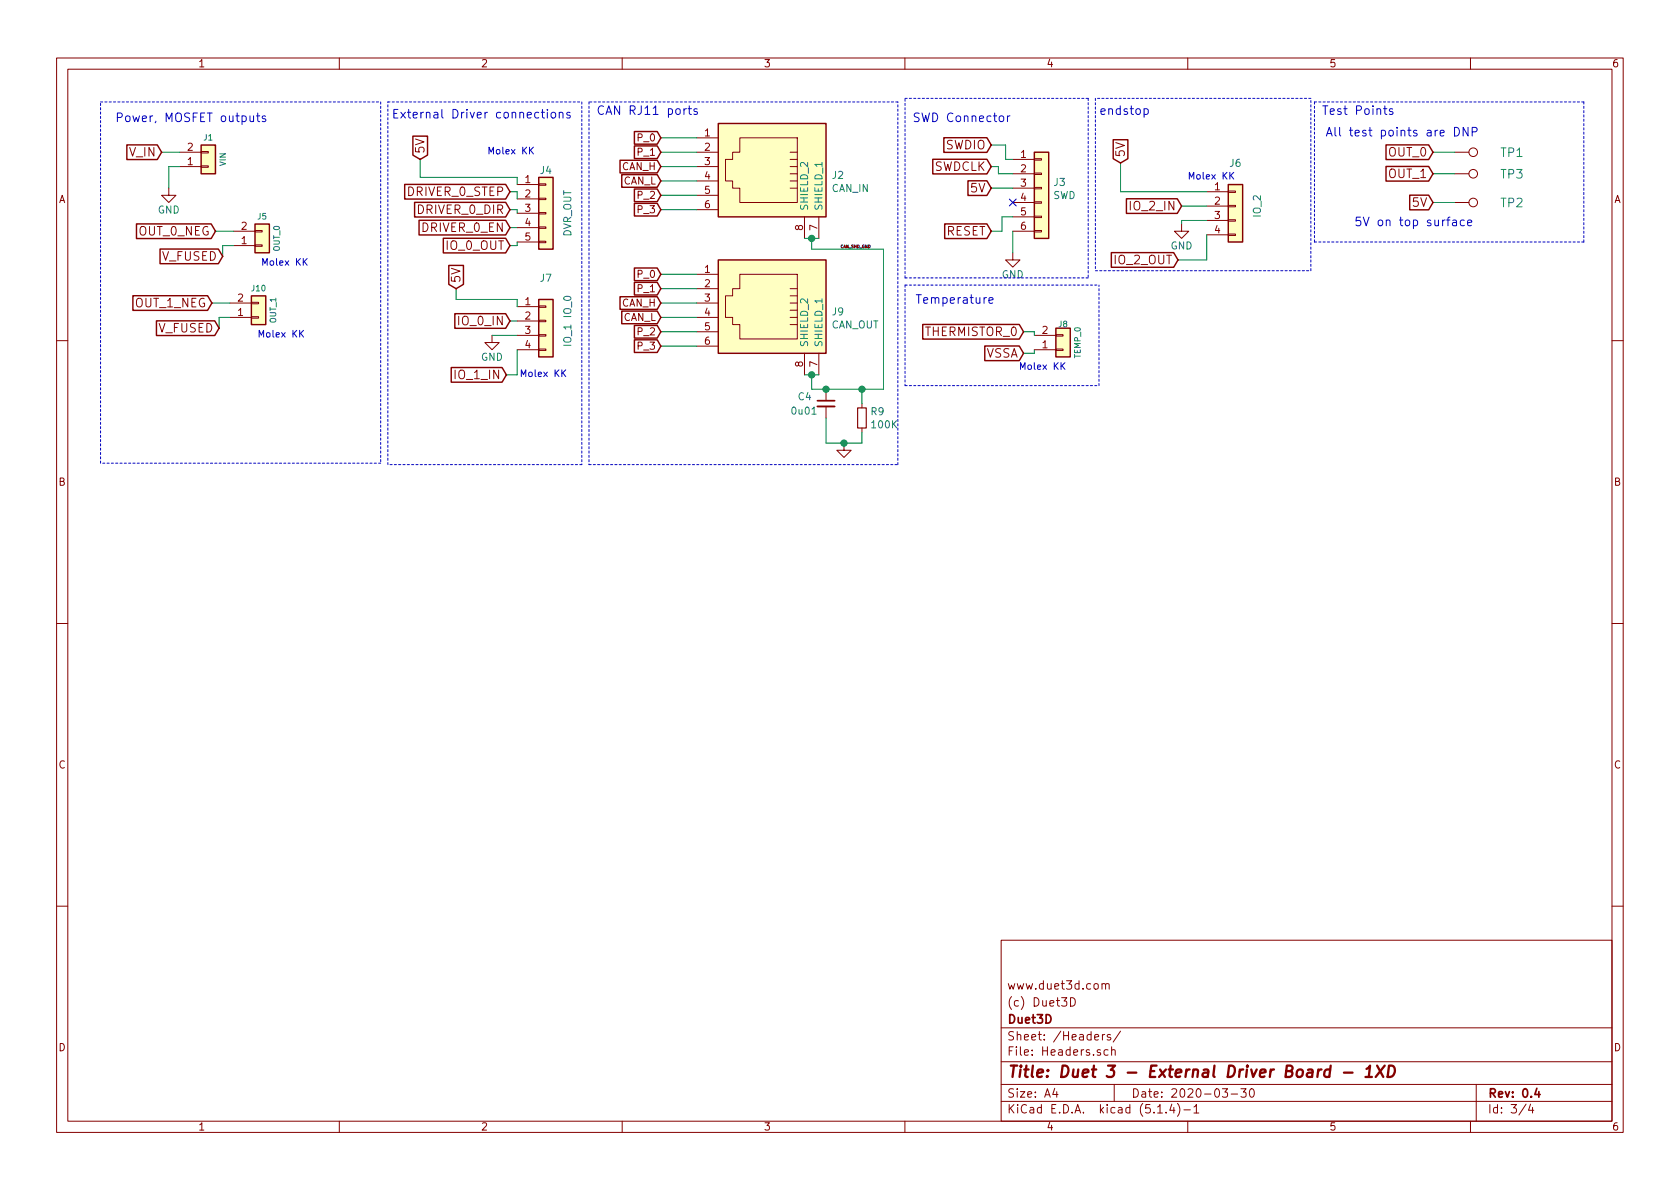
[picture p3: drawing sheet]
<svg xmlns="http://www.w3.org/2000/svg" width="297mm" height="210mm" viewBox="0 0 297 210" stroke-linecap="round" stroke-linejoin="round" font-family="sans-serif">
<g fill="none" stroke="#840000" stroke-width=".18">
<path d="M10 10.3h277v189.9h-277zM12 12.2h273v186.1h-273zM60 10.3v1.9M110 10.3v1.9M160 10.3v1.9M210 10.3v1.9M260 10.3v1.9M29.8 33.3v1.2h1.3l-1.3 1.3-1.2-1.3h1.2M31.7 29.5h3.9M31.7 26.9h3.9M35.6 26.8h1.2v.2h-1.2zM35.6 29.3h1.2v.3h-1.2z"/>
<path d="M91.4 32.6h3.8M91.4 35.2h3.8M91.4 37.7h3.8M95.2 35h1.3v.3h-1.3zM95.2 32.5h1.3v.3h-1.3zM95.2 37.6h1.3v.2h-1.3zM123.2 29.5h3.8M123.2 26.9h3.8M123.2 24.4h3.8M123.2 32h3.8M123.2 34.5h3.8M123.2 37.1h3.8"/>
<path d="M130.8 24.4h10.2v11.4h-10.2v-2.5h-1.3v-1.3h-1.2v-3.8h1.2v-1.3h1.3zM139.7 26.9h1.3M139.7 28.2h1.3M139.7 29.5h1.3M139.7 30.7h1.3M139.7 32h1.3M139.7 33.3h1.3M142.2 38.3v3.9M144.8 38.3v3.9M179.1 30.7h3.8M179.1 35.8h3.8M179.1 28.2h3.8"/>
<path d="M179.1 33.3h3.8M179.1 38.3h3.8M182.9 38.2h1.2v.3h-1.2zM182.9 35.7h1.2v.2h-1.2zM182.9 30.6h1.2v.3h-1.2zM182.9 28.1h1.2v.2h-1.2zM182.9 33.1h1.2v.3h-1.2zM208.9 39.6v1.3h1.3l-1.3 1.3-1.3-1.3h1.3M213.4 33.9h3.8M213.4 36.4h3.8M213.4 39h3.8M217.2 38.9h1.2v.2h-1.2z"/>
<path d="M217.2 33.8h1.2v.2h-1.2zM217.2 36.3h1.2v.3h-1.2zM257.2 30.7h2.5M257.2 35.8h2.5M257.2 26.9h2.5M40.6 56.1h3.8M40.6 53.6h3.8M41.3 43.4h3.8M41.3 40.9h3.8M44.4 53.5h1.3v.2h-1.3zM44.4 56h1.3v.3h-1.3zM45.1 40.8h1.3v.2h-1.3z"/>
<path d="M45.1 43.3h1.3v.3h-1.3zM87 59.3v1.3h1.3l-1.3 1.2-1.3-1.2h1.3M91.4 40.3h3.8M91.4 42.8h3.8M91.4 59.3h3.8M91.4 54.2h3.8M91.4 56.8h3.8M95.2 42.7h1.3v.2h-1.3zM95.2 40.1h1.3v.3h-1.3zM95.2 59.2h1.3v.2h-1.3zM95.2 54.1h1.3v.3h-1.3zM95.2 56.6h1.3v.3h-1.3z"/>
<path d="M123.2 56.1h3.8M123.2 53.6h3.8M123.2 48.5h3.8M123.2 51h3.8M123.2 58.7h3.8M130.8 48.5h10.2v11.4h-10.2v-2.5h-1.3v-1.3h-1.2v-3.8h1.2v-1.3h1.3zM139.7 51h1.3M139.7 52.3h1.3M139.7 53.6h1.3M139.7 54.9h1.3M139.7 56.1h1.3M139.7 57.4h1.3"/>
<path d="M179.1 44.7v1.3h1.2l-1.2 1.2-1.3-1.2h1.3M179.1 40.9h3.8M182.9 40.8h1.2v.2h-1.2zM182.9 59.3h3.8M186.7 59.2h1.3v.2h-1.3zM213.4 41.5h3.8M217.2 41.4h1.2v.3h-1.2zM10 60.2h2M91.4 61.8h3.8M95.2 61.7h1.3v.3h-1.3zM123.2 61.2h3.8M142.2 62.5v3.8"/>
<path d="M144.8 62.5v3.8M146 68.8v2.1M146 71.9v2M149.2 78.4v1.2h1.3l-1.3 1.3-1.2-1.3h1.2M152.4 71.4v.7M152.4 75.7v.7M182.9 61.8h3.8M186.7 61.7h1.3v.3h-1.3zM285 60.2h2M10 110.3h2M285 110.3h2M10 160.2h2"/>
<path d="M177 166.3h108v32h-108zM189.3 176.4a.75 .75 0 0 1 .8 .8 .75 .75 0 0 1-.8 .7zM194.8 174.1l.2-.2 .4 .1 .1 .9M194.8 173.9v1M195.5 174.1l.2-.2 .4 .1v.9M285 160.2h2M60 198.3v1.9M110 198.3v1.9M160 198.3v1.9M177 194.8h108M177 191.8h108M177 187.8h108"/>
<path d="M177 181.8h108M186.5 192.5l-.4 1h1M186.8 193v1M194.9 182.9v1M195.3 182.9l-.3 .2-.1 .1M195.9 185.7l-.4-.1-.3 .3 .1 .6h.6M196.3 183a.37 .37 0 0 0-.5 .1v.3l.5 .1 .1 .1-.2 .3-.4-.1M196.5 185.7l.3-.1 .3 .1 .1 .9M196.5 185.1v1.5M197 191.8v3M198.1 182.3l-1.3 2M204.7 196.8h.8"/>
<path d="M206.2 196.7v.1M207.2 195.2l-.4 1.1h.9M207.5 195.8v1M208.2 195.1a1.71 1.71 0 0 1 0 2.3M209.3 196.3h1.2M210 198.3v1.9M211.1 195.8l.4-.5v1.5M211.1 196.8h.9M216.1 192.5h.9l-.4 .6 .4 .1v.7l-.2 .1-.7-.1M217.7 193.5h1.1M219.4 192.5h.9l-.5 .6 .5 .1v.7l-.3 .1-.6-.1M221.1 192.6l.2-.1a.8 .8 0 0 1 .5 .8 .8 .8 0 0 1-.5 .7 1 1 0 0 1-.2-1.4z"/>
<path d="M260 198.3v1.9M261 191.8v6.5M269.8 195.2l-1.2 2M270.6 195.2l-.3 1.1h.9M271 195.8v1"/>
<circle cx="260.5" cy="35.8" r=".76"/>
<circle cx="260.5" cy="30.7" r=".76"/>
<circle cx="260.5" cy="26.9" r=".76"/>
</g>
<path d="M144.5 70.9h3.1M271.7 192.5l-.3 1h.9M272.1 193v1" fill="none" stroke="#840000" stroke-width=".3"/>
<path d="M235.2 189.2a.68 .68 0 0 0-1 .3l-.1 .6 .2 .2 .1 .1 .6-.1M235.3 188.4l-.3 2M237.6 189.7h1.5M241.4 190.4h1.2M241.6 189l.6-.6-.2 2M243.5 188.4l1.1 2M244.8 188.4l-1.6 2M245.6 188.4a.97 .97 0 0 1 1 .6 .97 .97 0 0 1-.3 1.2l-.5 .2h-.5z" fill="none" stroke="#840000" stroke-width=".41"/>
<g fill="#ffffc2" stroke="#ffffc2" stroke-width=".18">
<path d="M95.2 31.4h2.6v12.7h-2.6z"/>
<path d="M45.1 39.6h2.5v5.1h-2.5z"/>
<path d="M182.9 26.9h2.5v15.3h-2.5z"/>
<path d="M35.6 25.6h2.5v5.1h-2.5z"/>
<path d="M44.4 52.3h2.6v5.1h-2.6z"/>
<path d="M186.7 58h2.5v5.1h-2.5z"/>
<path d="M217.2 32.6h2.5v10.2h-2.5z"/>
<path d="M127 46h19v16.5h-19z"/>
<path d="M95.2 53h2.6v10.1h-2.6z"/>
<path d="M127 21.8h19v16.5h-19z"/>
</g>
<g fill="none" stroke="#840000" stroke-width=".25">
<path d="M22.4 25.6h5.4l.8 1.3-.8 1.3h-5.4zM24.1 39.6h13.2l.8 1.3-.8 1.3h-13.2zM35.6 25.6h2.5v5.1h-2.5zM45.1 39.6h2.5v5.1h-2.5zM71.6 32.6h17.8l.8 1.3-.8 1.3h-17.8zM73 24.1h2.6v3.3l-1.3 .8-1.3-.8zM73.3 35.8h16.1l.8 1.3-.8 1.3h-16.1zM74.1 39h15.3l.8 1.3-.8 1.2h-15.3zM95.2 31.4h2.6v12.7h-2.6zM109.6 28.3h6.6l.6 1.2-.6 1.1h-6.6zM109.9 30.9h6.3l.6 1.1-.6 1.1h-6.3zM112.2 33.4h4l.6 1.1-.6 1.2h-4z"/>
<path d="M112.2 36h4l.6 1.1-.6 1.1h-4zM112.2 23.3h4l.6 1.1-.6 1.1h-4zM112.2 25.8h4l.6 1.1-.6 1.1h-4zM127 21.8h19v16.5h-19zM164.9 28.2h9.6l.8 1.3-.8 1.3h-9.6zM166.9 24.4h7.6l.8 1.2-.8 1.3h-7.6zM167 39.6h7.5l.8 1.3-.8 1.3h-7.5zM171.1 32h3.4l.8 1.3-.8 1.3h-3.4zM182.9 26.9h2.5v15.3h-2.5zM196.8 24.7h2.6v3.4l-1.3 .7-1.3-.7zM199.2 35.1h9l.7 1.3-.7 1.3h-9zM217.2 32.6h2.5v10.2h-2.5z"/>
<path d="M245.1 29.4h7.5l.8 1.3-.8 1.3h-7.5zM245.1 25.6h7.5l.8 1.3-.8 1.3h-7.5zM249.3 34.5h3.3l.8 1.3-.8 1.3h-3.3zM23.5 52.3h13.2l.8 1.3-.8 1.3h-13.2zM27.7 56.7h10.3l.7 1.3-.7 1.3h-10.3zM28.3 44h10.3l.8 1.3-.8 1.3h-10.3zM44.4 52.3h2.6v5.1h-2.6zM78.4 42.1h11l.8 1.3-.8 1.3h-11zM79.3 46.9h2.6v3.4l-1.3 .7-1.3-.7zM80.4 55.5h9l.8 1.3-.8 1.3h-9zM95.2 53h2.6v10.1h-2.6zM109.6 52.5h6.6l.6 1.1-.6 1.1h-6.6z"/>
<path d="M109.9 55h6.3l.6 1.1-.6 1.1h-6.3zM112.2 47.4h4l.6 1.1-.6 1.1h-4zM112.2 49.9h4l.6 1.1-.6 1.2h-4zM112.2 57.6h4l.6 1.1-.6 1.1h-4zM127 46h19v16.5h-19zM163.1 57.4h17.1l.8 1.3-.8 1.3h-17.1zM186.7 58h2.5v5.1h-2.5zM196.5 44.7h11l.8 1.3-.8 1.3h-11zM79.8 65h9l.7 1.3-.7 1.3h-9zM112.2 60.1h4l.6 1.1-.6 1.1h-4zM174.1 61.2h6.1l.8 1.3-.8 1.3h-6.1z"/>
</g>
<path d="M144.5 71.9h3.1" fill="none" stroke="#840000" stroke-width=".33"/>
<path d="M151.6 72.1h1.6v3.6h-1.6z" fill="none" stroke="#840000" stroke-width=".2"/>
<g fill="none" stroke="#0000c2" stroke-width=".18" stroke-dasharray=".4 .4">
<path d="M17.8 18h49.5M67.3 18v63.9M68.6 18h34.3M102.9 18v64.2M104.1 18v64.2M158.7 18h-54.6M160 17.4h32.4M192.4 17.4v31.7M193.7 17.4v30.5M231.8 17.4h-38.1M280 18h-47.6M160 50.4v17.8"/>
<path d="M160 50.4h34.3M160 49.1v-31.7M192.4 49.1h-32.4M193.7 47.9h38.1M231.8 47.9v-30.5M232.4 42.8h47.6M232.4 42.8v-24.8M280 42.8v-24.8M160 68.2h34.3M194.3 68.2v-17.8M17.8 81.9v-63.9M67.3 81.9h-49.5"/>
<path d="M68.6 82.2v-64.2M102.9 82.2h-34.3M104.1 82.2h54.6M158.7 82.2v-64.2"/>
</g>
<g fill="none" stroke="#008400" stroke-width=".18">
<path d="M28.6 26.9h3.1M31.7 29.5h-1.9v3.8M74.3 28.2v3.2h17.1v1.2M90.2 33.9h1.2v1.3M90.2 37.1h1.2v.6M116.8 32h6.4M116.8 29.5h6.4M116.8 34.5h6.4M116.8 37.1h6.4M116.8 24.4h6.4M116.8 26.9h6.4M175.3 29.5h1.2v1.2h2.6"/>
<path d="M175.3 25.6h2.5v2.6h1.3M175.3 33.3h3.8M179.1 38.3h-1.9v2.6h-1.9M198.1 28.8v5.1h15.3M208.9 36.4h4.5M213.4 39h-4.5v.6M253.4 26.9h3.8M253.4 30.7h3.8M253.4 35.8h3.8M37.5 53.6h3.1M38.1 40.9h3.2M40.6 56.1h-1.9v1.9"/>
<path d="M41.3 43.4h-1.9v1.9M80.6 51v2h10.8v1.2M87 59.3h4.4M90.2 40.3h1.2M90.2 56.8h1.2M91.4 42.8v.6h-1.2M116.8 58.7h6.4M116.8 56.1h6.4M116.8 53.6h6.4M116.8 48.5h6.4M116.8 51h6.4M142.2 42.2h2.6"/>
<path d="M143.5 42.2v1.9h12.7v24.7h-12.7v-2.5M179.1 40.9v3.8M181 58.7h1.9v.6M213.4 41.5v4.5h-5.1M91.4 61.8v4.5h-1.9M116.8 61.2h6.4M142.2 66.3h2.6M146 73.9v4.5h6.4v-2M152.4 68.8v2.6M182.9 61.8v.7h-1.9"/>
</g>
<g fill="none" stroke="#0000c2" stroke-width=".18">
<path d="M45.6 20v1.3l.3 .2M95.7 19.9h.6M95.9 19.3v1.3l.4 .3M96.8 19.3v.2M96.8 19.9v1M97.5 20l.2-.1 .5 .1v.6l-.1 .2-.4 .1-.2-.2zM98.9 20l.1-.1a.37 .37 0 0 1 .5 .2v.8M98.9 19.9v1M100.8 19.9h-.4l-.2 .2 .1 .2 .5 .1v.4h-.6M121.7 19.2h.6M121.9 18.7v1.3v.2h.4M123.3 19.3l-.4-.1-.2 .2 .1 .3 .5 .1v.4h-.6"/>
<path d="M202.3 19.3l.4-.1 .2 .1v.8a.48 .48 0 0 1-.6 .1M244.6 19.2h.6M244.9 18.7v1.3l.3 .2M246.2 19.3a.37 .37 0 0 0-.6 .1l.1 .3 .6 .2-.2 .3h-.5M44.2 20.5v.9l.4 .1 .2-.1M44.8 20.5v1M45.3 20.5h.6M46.9 20.6a.37 .37 0 0 0-.5 .1v.2l.6 .3-.2 .3-.4-.1M86.5 27.2v-1.2l.3 .9 .4-.9v1.2M176.7 20.6l.3-.1 .4 .1 .1 .6-.2 .2-.3 .1-.3-.1zM178.1 20.5v1M178.6 20.5l-.3 .1-.2 .2"/>
<path d="M210.3 31.7v-1.2l.4 .8 .4-.8v1.2M256.9 39h.6v.9M257.2 22.5a.77 .77 0 0 1 .8 .8 .77 .77 0 0 1-.8 .7zM257.5 39.3h-.5a.3 .3 0 0 0-.2 .3 .3 .3 0 0 0 .2 .3l.5-.1M258.9 39l-.4-.1-.3 .3 .1 .6h.6M259.5 39.4l.7-.1-.1-.3-.4-.1-.2 .2 .1 .7h.5M259.6 22.5v1.5l-.9-1.5v1.5M260.3 23.3l.7-.1 .2-.2-.1-.3-.2-.2h-.6v1.5M45.8 59.6v-1.2l.4 .9 .4-.9v1.2M46.5 46.9v-1.2l.3 .9 .4-.9v1.2M174.9 53.1l.7-.1-.1-.3-.4-.1-.2 .2v.8h.6M92.2 66.6v-1.2l.4 .9 .4-.9v1.2"/>
<path d="M180.4 65.3v-1.2l.4 .9 .4-.9v1.2"/>
</g>
<g fill="#008400" stroke="#008400" stroke-width=".25">
<circle cx="143.5" cy="66.3" r=".51"/>
<circle cx="143.5" cy="42.2" r=".51"/>
<circle cx="146.1" cy="68.8" r=".51"/>
<circle cx="152.4" cy="68.8" r=".51"/>
<circle cx="149.2" cy="78.4" r=".51"/>
</g>
<path d="M178.5 35.2l1.2 1.2M179.7 35.2l-1.2 1.2" fill="none" stroke="#000084" stroke-width=".18"/>
<text font-size="2.8" fill="#840000" x="178" y="190.5">Title: Duet 3 - External Driver Board - 1XD</text>
<g font-size="2.1" fill="#0000c2">
<text x="20.3" y="21.6">Power, MOSFET outputs</text>
<text x="69.2" y="20.9">External Driver connections</text>
<text x="105.4" y="20.3">CAN RJ11 ports</text>
<text x="161.3" y="21.6">SWD Connector</text>
<text x="194.3" y="20.3">endstop</text>
<text x="233.7" y="20.3">Test Points</text>
<text x="234.3" y="24.1">All test points are DNP</text>
<text x="239.4" y="40">5V on top surface</text>
<text x="161.8" y="53.7">Temperature</text>
</g>
<g font-size="2.1" fill="#840000">
<text x="22.9" y="27.7">V_IN</text>
<text x="75.1" y="27.3" transform="rotate(-90 75.1 27.3)">5V</text>
<text x="167.2" y="26.4">SWDIO</text>
<text x="198.9" y="27.9" transform="rotate(-90 198.9 27.9)">5V</text>
<text x="245.6" y="27.7">OUT_0</text>
<text x="72.2" y="34.7">DRIVER_0_STEP</text>
<text x="165" y="30.2">SWDCLK</text>
<text x="171.8" y="34">5V</text>
<text x="245.6" y="31.5">OUT_1</text>
<text x="24.6" y="41.7">OUT_0_NEG</text>
<text x="74" y="37.8">DRIVER_0_DIR</text>
<text x="74.8" y="41">DRIVER_0_EN</text>
<text x="167.3" y="41.7">RESET</text>
<text x="200.1" y="37.2">IO_2_IN</text>
<text x="249.9" y="36.6">5V</text>
<text x="28.7" y="46.1">V_FUSED</text>
<text x="79" y="44.2">IO_0_OUT</text>
<text x="197.1" y="46.7">IO_2_OUT</text>
<text x="81.4" y="50.1" transform="rotate(-90 81.4 50.1)">5V</text>
<text x="23.9" y="54.4">OUT_1_NEG</text>
<text x="28" y="58.8">V_FUSED</text>
<text x="81.4" y="57.5">IO_0_IN</text>
<text x="163.7" y="59.4">THERMISTOR_0</text>
<text x="174.3" y="63.2">VSSA</text>
<text x="80.7" y="67.1">IO_1_IN</text>
<text x="178" y="178">(c) Duet3D</text>
<text x="178" y="175">www.duet3d.com</text>
<text x="178" y="184">Sheet: /Headers/</text>
<text x="178" y="181">Duet3D</text>
<text x="178" y="186.7">File: Headers.sch</text>
<text x="178" y="196.9">KiCad E.D.A. kicad (5.1.4)-1</text>
<text x="178" y="194.1">Size: A4</text>
<text x="200" y="194.1">Date: 2020-03-30</text>
<text x="263" y="194.1">Rev: 0.4</text>
<text x="263" y="196.9">Id: 3/4</text>
</g>
<g font-size="2.1" fill="#008484">
<text x="265.4" y="27.8">TP1</text>
<text x="265.4" y="31.6">TP3</text>
<text x="265.4" y="36.6">TP2</text>
</g>
<g font-size="1.8" fill="#840000">
<text x="35" y="11.9">1</text>
<text x="85" y="11.9">2</text>
<text x="135" y="11.9">3</text>
<text x="185" y="11.9">4</text>
<text x="235" y="11.9">5</text>
<text x="285" y="11.9">6</text>
<text x="33.2" y="29.2">1</text>
<text x="33.2" y="26.7">2</text>
<text x="112.9" y="25">P_0</text>
<text x="112.9" y="27.6">P_1</text>
<text x="124.6" y="24.1">1</text>
<text x="124.6" y="26.7">2</text>
<text x="124.6" y="29.2">3</text>
<text x="180.5" y="27.9">1</text>
<text x="10.4" y="35.9">A</text>
<text x="92.9" y="32.4">1</text>
<text x="92.9" y="34.9">2</text>
<text x="110" y="30.1">CAN_H</text>
<text x="110.2" y="32.6">CAN_L</text>
<text x="112.9" y="35.2">P_2</text>
<text x="124.6" y="31.7">4</text>
<text x="124.6" y="34.3">5</text>
<text x="180.5" y="30.5">2</text>
<text x="180.5" y="33">3</text>
<text x="180.5" y="35.6">4</text>
<text x="214.8" y="33.6">1</text>
<text x="285.4" y="35.9">A</text>
<text x="42.7" y="40.6">2</text>
<text x="92.9" y="37.5">3</text>
<text x="92.9" y="40">4</text>
<text x="112.9" y="37.7">P_3</text>
<text x="124.6" y="36.8">6</text>
<text x="142" y="40.7" transform="rotate(-90 142 40.7)">8</text>
<text x="144.5" y="40.7" transform="rotate(-90 144.5 40.7)">7</text>
<text x="180.5" y="38.1">5</text>
<text x="180.5" y="40.6">6</text>
<text x="214.8" y="36.2">2</text>
<text x="214.8" y="38.7">3</text>
<text x="214.8" y="41.3">4</text>
<text x="42.7" y="43.2">1</text>
<text x="92.9" y="42.5">5</text>
<text x="42.1" y="53.3">2</text>
<text x="92.9" y="54">1</text>
<text x="112.9" y="49.1">P_0</text>
<text x="112.9" y="51.7">P_1</text>
<text x="124.6" y="48.3">1</text>
<text x="124.6" y="50.8">2</text>
<text x="124.6" y="53.3">3</text>
<text x="42.1" y="55.9">1</text>
<text x="92.9" y="56.5">2</text>
<text x="92.9" y="59">3</text>
<text x="110" y="54.2">CAN_H</text>
<text x="110.2" y="56.8">CAN_L</text>
<text x="112.9" y="59.3">P_2</text>
<text x="124.6" y="55.9">4</text>
<text x="124.6" y="58.4">5</text>
<text x="184.3" y="59">2</text>
<text x="92.9" y="61.6">4</text>
<text x="112.9" y="61.8">P_3</text>
<text x="124.6" y="61">6</text>
<text x="142" y="64.9" transform="rotate(-90 142 64.9)">8</text>
<text x="144.5" y="64.9" transform="rotate(-90 144.5 64.9)">7</text>
<text x="184.3" y="61.6">1</text>
<text x="10.4" y="85.9">B</text>
<text x="285.4" y="85.9">B</text>
<text x="10.4" y="135.9">C</text>
<text x="285.4" y="135.9">C</text>
<text x="10.4" y="185.9">D</text>
<text x="285.4" y="185.9">D</text>
<text x="35" y="199.9">1</text>
<text x="85" y="199.9">2</text>
<text x="135" y="199.9">3</text>
<text x="185" y="199.9">4</text>
<text x="235" y="199.9">5</text>
<text x="285" y="199.9">6</text>
</g>
<g font-size="1.8" fill="#008484">
<text x="217.5" y="29.5">J6</text>
<text x="95.6" y="30.8">J4</text>
<text x="147.1" y="34">CAN_IN</text>
<text x="147.2" y="31.6">J2</text>
<text x="186.2" y="35.2">SWD</text>
<text x="186.4" y="32.9">J3</text>
<text x="27.9" y="37.8">GND</text>
<text x="101" y="41.9" transform="rotate(-90 101 41.9)">DVR_OUT</text>
<text x="142.9" y="37.3" transform="rotate(-90 142.9 37.3)">SHIELD_2</text>
<text x="145.4" y="37.3" transform="rotate(-90 145.4 37.3)">SHIELD_1</text>
<text x="222.9" y="38.3" transform="rotate(-90 222.9 38.3)">IO_2</text>
<text x="207" y="44.1">GND</text>
<text x="95.6" y="49.8">J7</text>
<text x="177.1" y="49.2">GND</text>
<text x="146.9" y="58.1">CAN_OUT</text>
<text x="147.2" y="55.8">J9</text>
<text x="85" y="63.8">GND</text>
<text x="101" y="60.8" transform="rotate(-90 101 60.8)">IO_1 IO_0</text>
<text x="142.9" y="61.5" transform="rotate(-90 142.9 61.5)">SHIELD_2</text>
<text x="145.4" y="61.5" transform="rotate(-90 145.4 61.5)">SHIELD_1</text>
<text x="141.2" y="70.8">C4</text>
<text x="140.2" y="73.3">0u01</text>
<text x="154" y="73.4">R9</text>
<text x="154.2" y="75.7">100K</text>
</g>
<g font-size="1.7" fill="#0000c2">
<text x="87" y="27.3">Molex KK</text>
<text x="210.9" y="31.7">Molex KK</text>
<text x="47" y="47">Molex KK</text>
<text x="46.4" y="59.7">Molex KK</text>
<text x="181" y="65.4">Molex KK</text>
<text x="92.8" y="66.7">Molex KK</text>
</g>
<g font-size="1.4" fill="#008484">
<text x="36" y="24.8">J1</text>
<text x="39.9" y="29.4" transform="rotate(-90 39.9 29.4)">VIN</text>
<text x="45.6" y="38.8">J5</text>
<text x="49.5" y="44.4" transform="rotate(-90 49.5 44.4)">OUT_0</text>
<text x="44.6" y="51.5">J10</text>
<text x="48.8" y="57.1" transform="rotate(-90 48.8 57.1)">OUT_1</text>
<text x="187.2" y="57.9">J8</text>
<text x="191.1" y="63.3" transform="rotate(-90 191.1 63.3)">TEMP_0</text>
</g>
<text font-size=".7" x="148.6" y="43.9">CAN_SHD_GND</text>
</svg>
